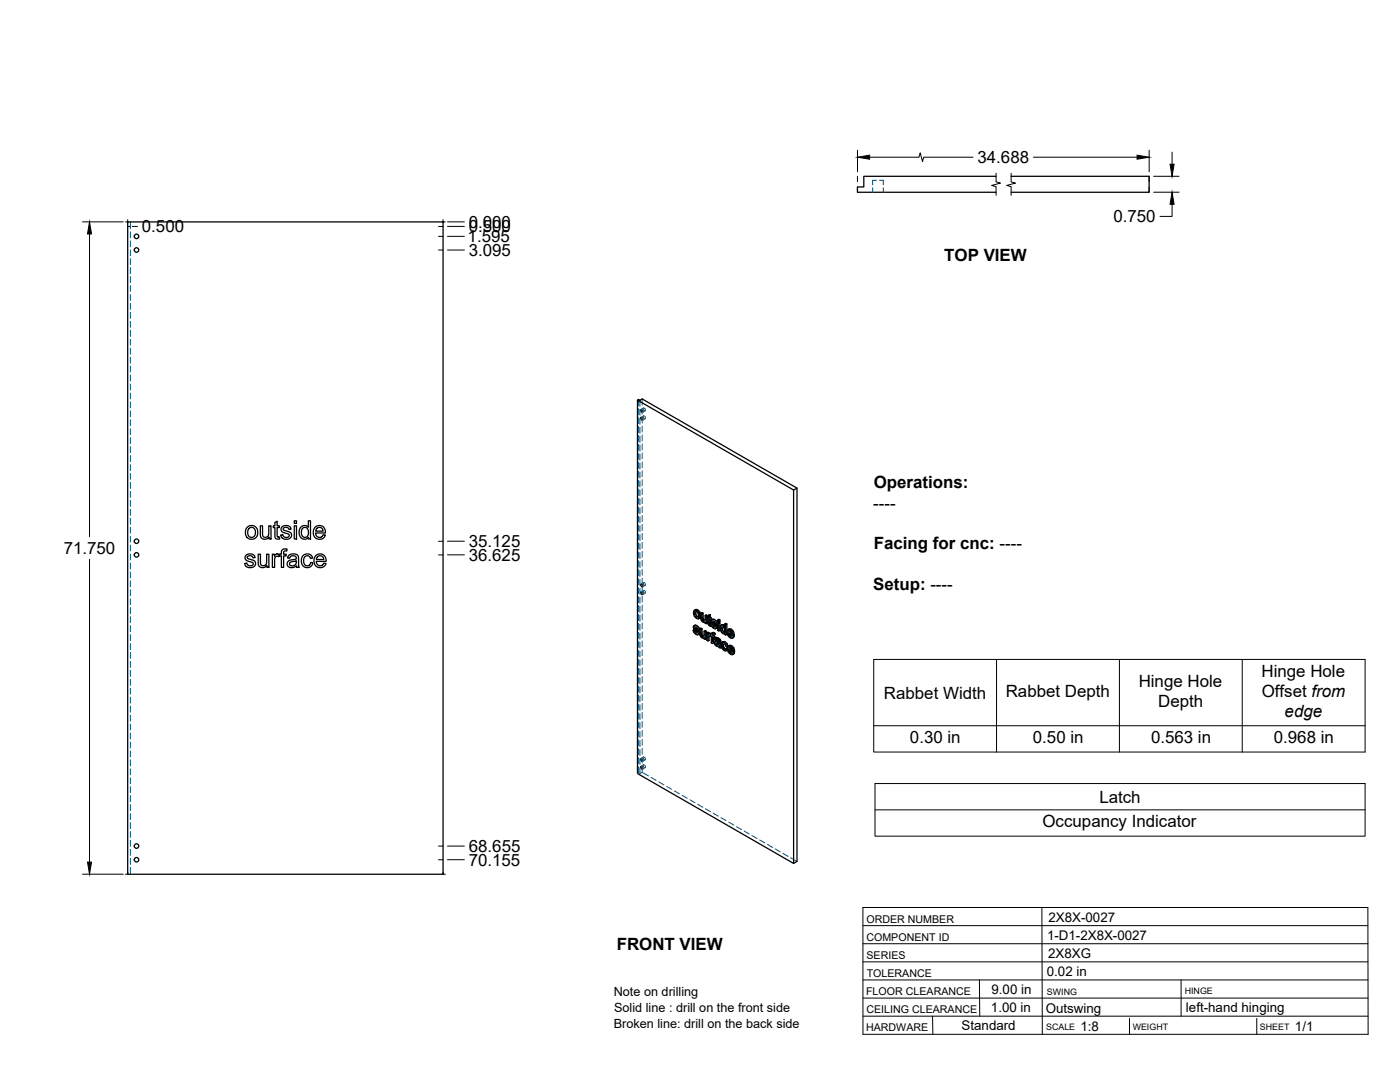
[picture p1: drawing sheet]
<svg xmlns="http://www.w3.org/2000/svg" width="559mm" height="432mm" viewBox="0 0 559 432" stroke-linecap="round" stroke-linejoin="round" font-family="sans-serif">
<!-- layer: Visible -->
<g fill="none" stroke="#000" stroke-width=".51">
<path d="M397.6 70.4h-52.8v4.2h-2.6v2.1h55.4M403.6 70.4h55.1v6.3h-55.1M51 88.6h125.8v260.3h-125.8zM254.4 159.7v149l62.4 35.9v-149M255.8 166.6l.6 .2 .2 .8-.6-.2zM255.8 163.5l.6 .2 .2 .8-.6-.2zM318.1 194.8l-1.3 .8-62.4-35.9 .5-.3 .5 .3 .9-.5 61.8 35.6v149l-1.3 .8M98.8 210.3l1.4-.6a2.65 2.65 0 0 1 2.6 3.8 2.65 2.65 0 0 1-4.5 .4l-.3-1a2.82 2.82 0 0 1 .8-2.6zM99.4 210.8l.7-.3a1.97 1.97 0 0 1 1.9 2 1.97 1.97 0 0 1-1.9 1.9l-.8-.4-.4-1 .1-1.3zM103.9 209.8h.9v2.9a1.31 1.31 0 0 0 1.3 1.8 1.31 1.31 0 0 0 1.2-1.8v-2.9h.9v5.3h-.8v-.8a1.88 1.88 0 0 1-2.3 .8 1.88 1.88 0 0 1-1.2-2zM109.7 208.5l.9-.5v1.8h.9v.7h-.9v3.3l.2 .5h.7l.1 .8a1.31 1.31 0 0 1-1.5-.1 1.31 1.31 0 0 1-.4-1.4v-3.1h-.6v-.7h.6zM112.5 210.3l1.2-.6a1.94 1.94 0 0 1 2.5 1.5l-.9 .1a1.1 1.1 0 0 0-1.1-.9 1.1 1.1 0 0 0-1.1 1l.3 .2a3.4 3.4 0 0 1 2.9 1.5 2.19 2.19 0 0 1-1.5 2.1 2.19 2.19 0 0 1-2.5-.8l-.3-.9 .9-.1 .6 .9 1.4 .1a.81 .81 0 0 0 .5-1.1 .81 .81 0 0 0-1.1-.4 1.77 1.77 0 0 1-2.1-2.1z"/>
<path d="M117.5 209.8h.8v5.3h-.8zM117.5 207.8h.8v1.1h-.8zM120 210.5l1-.7a1.85 1.85 0 0 1 2.1 .6v-2.6h.8v7.3h-.8v-.7a2.17 2.17 0 0 1-2.6 .5 2.17 2.17 0 0 1-1.1-2.4zM120.7 210.9l.7-.4a2.12 2.12 0 0 1 1.8 1.6 2.12 2.12 0 0 1-.9 2.2l-.3 .1a2.09 2.09 0 0 1-1.7-1.3 2.09 2.09 0 0 1 .4-2.2zM125.7 210.5a2.44 2.44 0 0 1 3-.5 2.44 2.44 0 0 1 1.2 2.7h-3.9l.2 1a1.47 1.47 0 0 0 1.5 .8 1.47 1.47 0 0 0 1.2-1.1l1 .1-.4 .8-.8 .7-1 .2a2.78 2.78 0 0 1-2.6-1.7 2.78 2.78 0 0 1 .6-3zM126.5 210.9l.6-.4h1l.6 .6 .2 .9h-2.9zM98.1 221.7l1.2-.6a1.94 1.94 0 0 1 2.5 1.4l-.9 .1a1.1 1.1 0 0 0-1.1-.9 1.1 1.1 0 0 0-1 1.1l.2 .1a4.3 4.3 0 0 1 2.9 1.5 2.19 2.19 0 0 1-1.5 2.1 2.19 2.19 0 0 1-2.4-.8l-.4-.8 .9-.2 .7 1h1.3a.75 .75 0 0 0 .6-.9 .75 .75 0 0 0-.9-.5 2.08 2.08 0 0 1-2.4-1.7zM103.1 221.2h.8v2.9a1.31 1.31 0 0 0 1.3 1.7 1.31 1.31 0 0 0 1.2-1.8v-2.8h.9v5.2h-.8v-.7a1.88 1.88 0 0 1-2.2 .8 1.88 1.88 0 0 1-1.2-2.1zM108.7 221.2h.8v.8a1.27 1.27 0 0 1 2-.7l.8-.1v-.6a1.5 1.5 0 0 1 .7-1.5 1.5 1.5 0 0 1 1.6 0l-.2 .8a.82 .82 0 0 0-.8 0 .82 .82 0 0 0-.4 .8v.5h1v.6h-1v4.6h-.9v-4.6h-.8v-.4l-.2 .8a1.16 1.16 0 0 0-1.4 .1 1.16 1.16 0 0 0-.3 1.4v2.7h-.9zM115.1 221.8a2.51 2.51 0 0 1 4 .4l.3 4.2h-.9l-.2-.6a2 2 0 0 1-2.2 .8 2 2 0 0 1-1.5-1.9l.9-1 1.6-.3a.85 .85 0 0 0 1.1-.9 .85 .85 0 0 0-1.2-.7l-.9 .2-.5 .8-.8-.1zM115.8 224.5l2.5-.7a1.53 1.53 0 0 1-.8 1.8 1.53 1.53 0 0 1-1.9-.4zM120.9 221.8l1.3-.7 1.3 .1 .8 .5 .5 1-.9 .1a1.48 1.48 0 0 0-2-.9 1.48 1.48 0 0 0-.7 2.1l.2 .9a1.33 1.33 0 0 0 1.4 .9 1.33 1.33 0 0 0 1.2-1.3l.9 .1-.4 1a2.47 2.47 0 0 1-3.3 .5 2.47 2.47 0 0 1-.8-3.1z"/>
<path d="M126 221.8a2.44 2.44 0 0 1 2.9-.5 2.44 2.44 0 0 1 1.3 2.7h-4l.3 1a1.46 1.46 0 0 0 1.5 .8 1.46 1.46 0 0 0 1.2-1.1l.9 .1-.3 .8-.8 .7-1 .2a2.79 2.79 0 0 1-2.6-1.7 2.79 2.79 0 0 1 .6-3zM126.7 222.2l.7-.4 .9 .1 .7 .5 .2 .9h-2.9zM255.8 236.2l.6 .2 .2 .8-.6-.1zM255.8 233.1l.6 .2 .2 .8-.6-.2zM276.6 251.5l.8 1.4 .8 .4 .5-.1M276.9 249.8l.6-.3 .5 .1 .9 .7 .3 .8-.5 .3-.1-.6M277.3 244.8l.4-.8 .9 .7 .1 1.4-.3 .4-.4-.1M277.3 251.3l-.7 .2 .5 .2M277.3 252.3l.5 .4 .4-.2M277.4 250.9l1 .9 .5-.2M277.5 251.5l-.4 .2 .1 .4 .1 .2 .4-.3M277.5 249.5l-.6 .3-.1 .7 1.6 2.1"/>
<path d="M277.5 250.3l-.3 .3 .5-.2M277.5 245.8l.5 .6 .5-.3M277.6 251.6l.8 .9M277.6 250.3l.7 .7M277.7 249.9l.5 .4 .5-.2M277.7 244.5l-.4 .3v.4l.2 .6 .4-.3M277.7 250.4l1 1M277.7 250.4h-.5M277.7 249.5l-.7 .3M277.8 252.7l.4 .1M277.8 244l.1 1.5 .8 .7M277.8 250.6l-.4 .3-.2-.3"/>
<path d="M278 243.6l.9 1 .5-.3M278.1 249.7l-.4 .2-.4-.1M278.2 250.3l.4 .5 .4-.3M278.4 252.6l-.1 .2M278.4 251.8l.3 .5 .5-.3M278.5 243.4l-.5 .2-.8-.1M278.6 251.3l.7 1.2-.7 .8M278.7 252.3l.1 .5 .5-.3M278.8 252.8l-.1 .4 .4-.3M278.9 244.6l.4 1.3 .4-.3M279.1 246.7a1.73 1.73 0 0 1-2.3-1.8l.1-1 .3-.4 .8-.3 .8 .4 .9 1.8-.2 1-.6 .5M279.3 245.9l-.2 .8 .4-.3"/>
<path d="M279.3 251l.5 .2 .4-.2M279.8 244.7l.4 .3 .4-.3M279.8 251.2v2.2l.4-.2M279.8 253.4l.2 .5 .4-.3M280 253.9l.3 .2 .5-.2M280.2 245v2.2l.5-.3M280.2 247.2l.2 .4 .4-.3M280.3 254.1l.4 .2M280.4 247.6l.3 .3 .5-.2M280.7 247.9l.4 .1M281 254l-.7-.6-.1-2.4-.4-.3-.5 .3 .1 2.6 .8 .9h.9M281 251.9l.5 .3 .4-.3"/>
<path d="M281.1 254.5v.5l.4 .2M281.1 254.5l-.2 .1M281.4 247.7l-.7-.7-.1-2.3-.4-.2-.4 .2v2.6l.8 1h.9M281.4 245.7l.5 .2 .4-.2M281.5 252.2v3l.4-.3v-3l-.4-.2-.5 .2v2l-.3 .4 .2-.2M281.5 248.3v.4l.4 .2M281.5 248.3l-.2 .1M281.9 245.9v3l.4-.2v-3l-.4-.3-.5 .3v1.9l-.3 .4 .2-.1M282.3 246.6l.3 .2 .2 2.5 .7 .6 .4-.2M282.6 246l-.3 .2 .3 .2v-.8l.9-.3v1.1l.5 .2v.4l-.5 .3v-.4M283 253.5l-.4 .2v.6l.4-.3M283 252.9v-.4l-.4-.2-.5 .3v3l.5 .2"/>
<path d="M283 252.5l-.5 .3-.4-.2M283.1 253.6l-.1 2-.4 .2v-1.5M283.1 253.6l.4 .2M283.1 253.6l-.5 .1M283.1 253l.4 .4M283.1 245.6v1l.4-.2M283.1 246.6l.4 .3 .5-.3M283.3 252.7l-.8 .5v-.4M283.3 249.3l.2 .1M283.5 245.3l-.9 .3M283.5 253.4v.3l.4 .3v2.6l.5 .2M283.5 253.5l-.1 .4"/>
<path d="M283.5 249.4l.1 .5M283.5 252.8l-.8 .2M283.5 252.8l-.7 .2M283.5 248.8l-.4 .3v-2.1l.4 .3v1.4l.3 .4M283.6 249l-.5 .1M283.8 249.1l.7 1.4 .8 .4 .5-.1M283.8 249.1l-.6 .1M283.8 249.1h.1M283.8 249.3l-.3 .1M284 247.4l.6-.3 .7 .2 .6 .5 .4 .9-.5 .3-.1-.6M284.1 252.7l.9-.2 .5 .3-.5 .7 .1-.4M284.3 248.1l.5-.1 1 1"/>
<path d="M284.4 253.8l.5 .3 .4-.2M284.4 248.9l-.6 .2 .4 .2M284.4 249.9l.5 .4 .4-.2M284.5 248.5l1 .9 .5-.2M284.6 249.1l-.4 .2 .2 .6 .5-.3M284.6 247.9l-.3 .4 .5-.4 .6 .7M284.6 247.1l-.6 .4-.1 .6 1.6 2.1M284.6 252.4l-.6 .3-.1 .9-.4-.2 .4-.3-.4-.3M284.6 252.8l.5 .3 .4-.3M284.7 249.2l.8 .9M284.8 253.3l.5 1-.4 .2v-.4M284.8 254.5v2.1l-.4 .2v-2.6l.5 .3"/>
<path d="M284.8 247.5l.5 .5 .5-.3M284.9 250.3l.4 .1M284.9 247.1l-.8 .3M284.9 248.2l-.4 .3-.2-.2M285 253.5l-.6-.3v.6l.4-.2M285.1 252.5l-.9 .1M285.3 247.3l-.9 .1M285.3 248l.4 .4 .4-.2M285.4 254.7l.8-.3 1.3 .9 .4 3.1-.5 .2-.1-.4M285.5 250.2l-.1 .2M285.5 249.4l.3 .5 .5-.3M285.6 256.5l.1-.1a.92 .92 0 0 1 1.1 .9v.1"/>
<path d="M285.7 257.1l.3 .4 .5-.3M285.7 256.4l-.2 .3M285.7 248.9l.7 1.2-.7 .8M285.8 255.7l-.7 .5 .2 1 .8 .7h.8l.5 .7M285.8 249.9l.1 .5 .5-.3M285.9 256.5l-.4 .2 .1 .3 .5-.1M285.9 250.4l-.1 .4 .5-.3M286 256.5l.2 .5 .6 .3M286 255.2l-.4 .3a.85 .85 0 0 1 1 0 .85 .85 0 0 1 .3 .9l-1.2-.5M286 257.5l.5 .1M286.1 255.7l-.7 .2M286.2 254.4l-1 .5-.1 .2 .5 .4"/>
<path d="M286.3 254.9l.6 .4 .4-.3M286.5 248.6l.4 .2 .5-.2M286.5 247.4l.4 .3 .5-.3M286.5 257.6l.3-.1zM286.7 254.6l-.4 .3-.6-.2M286.8 256l-1-.3-.5 .3M286.9 255.3l.2 .4 .5-.3M286.9 247.7v.6l.5-.3v-.6l-.5-.2-.4 .2v.6l.4 .3M286.9 248.3l.5 .3v3l-.5 .2v-3M286.9 248.3l-.4 .3v3l.4 .2M287.1 255.7l.2 .4 .4-.2M287.3 256.1v2.1l.5-.3"/>
<path d="M287.8 249.6l.6-.3 .8 .3M288.1 250.1l.6 .1 .5 1v1l-.6 .2M288.1 251.9l.5 .5 .4-.2M288.1 250.1l-.2 .8M288.2 256.4l.7-.4 .6 .2 .7 .7 .3 .9-.4 .2-.4-.9M288.3 257.6l.2 1 .5-.2M288.3 250.6l-.4 .3v.4l.2 .6 .4-.3M288.4 249.3l-.9 .6v1.4l.7 1.3 .7 .4 .4-.2M288.4 250.1l.1 1.5 .7 .6M288.5 258.6l.5 .6 .5-.3M288.5 249.7l.4 .3M288.8 257.4l-.5 .2 .4-.8 1.4 1.2"/>
<path d="M288.8 256.8l.1 1.4 .7 .8M288.9 256l-.5 .3a2.1 2.1 0 0 0 1.4 3.4M289 249.4l-.5 .3-.6-.2M289.1 256.5l.6 .6 .5-.2M289.3 252.8v.4l.4 .2M289.3 252.8l-.2 .1M289.5 256.2l-.4 .3-.7-.2M289.7 249.3v4.1l.4-.2v-4.2l-.4-.2-.5 .2v1.5l-.3-.5 .3-.1M289.7 258.8l-.2 .4h-.5M290.1 249l-.4 .3-.5-.3M290.4 259l-.6 .7 .6-.4M290.4 258.7l-.3-.1-.4 .2 .4 .3"/>
<path d="M290.9 253.5l.6 .6 .4-.2M291.1 252l-.4 .2 1.5 .9-.8-1.3-.5-.1-.2 .5M291.2 251.7l-.1 .3 .9 .5M291.2 252.9l.9 1M291.3 258.5l-.5 .3 1.5 .8-.7-1.3h-.5l-.3 .5M291.3 258.3v.2l.8 .5M291.4 253.3l-.5 .2-.2-.9 1.9 1.1M291.4 259.5l.9 1M291.4 251.4l.9 .9 .4-.3M291.5 254.1l.4 .1M291.5 259.8l-.4 .3-.3-.9 2 1.1M291.6 257.9l.8 .9 .5-.2"/>
<path d="M291.9 251.1l-1.3 .2M292 257.7l-1.3 .1M292.1 253.9l.5 .3 .5-.2M292.1 253.9l-.1 .2M292.3 252.3l.3 1.3 .5-.3M292.4 258.8l.4 1.4 .4-.3M292.5 253.7l-.4 .2M292.6 254.2l-.8 .5-1.1-.8-.5-1.5 .4-1.1 .9-.3 1.2 1 .4 1.5-.5 .2 .5 .3-.8 .6M291.1 260.1l.5 .6 .5-.3M291.6 260.7l.4 .1M292.3 260.4l.4 .4 .5-.3M292.3 260.4l-.2 .3"/>
<path d="M292.6 260.2l-.3 .2M292.8 260.2l.4-.1v-.6l-.7-1.4-.9-.6-.9 .3-.3 .9 .3 1.5 1.3 1.1 .7-.5M292.8 260.3l.4 .2-.7 .7M255.8 305.9l.6 .2 .2 .8-.6-.2zM255.8 302.8l.6 .1 .2 .8-.6-.1z"/>
<circle cx="54.5" cy="99.8" r=".9"/>
<circle cx="54.5" cy="94.3" r=".9"/>
<circle cx="54.5" cy="216" r=".9"/>
<circle cx="54.5" cy="221.4" r=".9"/>
<circle cx="54.5" cy="337.6" r=".9"/>
<circle cx="54.5" cy="343.1" r=".9"/>
</g>
<!-- layer: Hidden -->
<g fill="none" stroke="#00557f" stroke-width=".4">
<path d="M348.3 74.9v1.8M349.8 71.9h-1.5v1.8M351 71.9h1.6v1.8M352.6 74.9v1.8M52 88.6v2.7M52 92.5v2.4M52 96.1v2.4M52 99.7v2.3M52 103.3v2.3M52 106.8v2.4M52 110.4v2.4M52 114v2.3"/>
<path d="M52 117.5v2.4M52 121.1v2.4M52 124.7v2.4M52 128.2v2.4M52 131.8v2.4M52 135.4v2.4M52 139v2.3M52 142.5v2.4M52 146.1v2.4M52 149.7v2.4M52 153.2v2.4M52 156.8v2.4"/>
<path d="M254.9 159.4v2.5M255.4 159.7v2.5M256.3 159.2v2.5M52 160.4v2.4M52 164v2.3M52 167.5v2.4M52 171.1v2.4M52 174.7v2.4M52 178.2v2.4M254.9 163.1v2.4M254.9 166.6v2.4M254.9 170.2v2.4"/>
<path d="M254.9 173.8v2.4M254.9 177.4v2.3M255.4 163.4v2.4M255.4 167v2.3M255.4 170.5v2.4M255.4 174.1v2.4M255.4 177.7v2.4M256.3 162.9v2.3M256.3 166.5v2.3M256.3 170v2.4M256.3 173.6v2.4M256.3 177.2v2.3"/>
<path d="M256.8 166a.53 .53 0 0 1 .8 .3 .53 .53 0 0 1-.4 .7zM256.8 162.9a.53 .53 0 0 1 .8 .3 .53 .53 0 0 1-.4 .7zM256.9 166l-1 .6M256.9 162.9l-1 .5M257.5 167.1l-1 .6M257.5 164l-1 .5M52 181.8v2.4M52 185.4v2.4M52 189v2.3M52 192.5v2.4M52 196.1v2.4M52 199.7v2.4"/>
<path d="M254.9 180.9v2.4M254.9 184.5v2.4M254.9 188.1v2.4M254.9 191.7v2.3M254.9 195.2v2.4M254.9 198.8v2.4M255.4 181.3v2.3M255.4 184.8v2.4M255.4 188.4v2.4M255.4 192v2.4M255.4 195.5v2.4M255.4 199.1v2.4"/>
<path d="M256.3 180.7v2.4M256.3 184.3v2.4M256.3 187.9v2.4M256.3 191.5v2.3M256.3 195v2.4M256.3 198.6v2.4M52 203.2v2.4M52 206.8v2.4M52 210.4v2.4M52 214v2.3M52 217.5v2.4M254.9 202.4v2.3"/>
<path d="M254.9 206v2.3M254.9 209.5v2.4M254.9 213.1v2.4M254.9 216.7v2.4M255.4 202.7v2.4M255.4 206.2v2.4M255.4 209.8v2.4M255.4 213.4v2.4M255.4 217v2.4M256.3 202.2v2.4M256.3 205.7v2.4M256.3 209.3v2.4"/>
<path d="M256.3 212.9v2.4M256.3 216.5v2.3M52 221.1v2.4M52 224.7v2.4M52 228.2v2.4M52 231.8v2.4M52 235.4v2.4M52 239v2.3M254.9 220.2v2.4M254.9 223.8v2.4M254.9 227.4v2.4M254.9 230.9v2.4"/>
<path d="M254.9 234.5v2.4M254.9 238.1v2.4M255.4 220.5v2.4M255.4 224.1v2.4M255.4 227.7v2.4M255.4 231.3v2.3M255.4 234.8v2.4M255.4 238.4v2.4M256.3 220v2.4M256.3 223.6v2.4M256.3 227.2v2.4M256.3 230.7v2.4"/>
<path d="M256.3 234.3v2.4M256.3 237.9v2.4M256.8 235.7a.53 .53 0 0 1 .8 .3 .53 .53 0 0 1-.4 .7zM256.8 232.6a.53 .53 0 0 1 .8 .2 .53 .53 0 0 1-.4 .8zM256.9 235.6l-1 .6M256.9 232.5l-1 .6M257.5 236.7l-1 .6M257.5 233.6l-1 .6M52 242.5v2.4M52 246.1v2.4M52 249.7v2.4M52 253.3v2.3"/>
<path d="M52 256.8v2.4M254.9 241.7v2.4M254.9 245.2v2.4M254.9 248.8v2.4M254.9 252.4v2.4M254.9 255.9v2.4M254.9 259.5v2.4M255.4 242v2.4M255.4 245.6v2.3M255.4 249.1v2.4M255.4 252.7v2.4M255.4 256.3v2.4"/>
<path d="M255.4 259.8v2.4M256.3 241.5v2.3M256.3 245v2.4M256.3 248.6v2.4M256.3 252.2v2.4M256.3 255.8v2.3M256.3 259.3v2.4M277.1 251.2l.4 1M277.2 250l-.5 .3M277.3 249.7l-.5 .2M277.3 244.3l-.5 .2M277.3 251.3l.3 .3"/>
<path d="M277.3 250.4l-.5 .3M277.4 249.5l-.1 1.1 1.3 1.2a.36 .36 0 0 1 .3 .4 .36 .36 0 0 1-.4 .4l.3-.3M277.5 252.2l.9 .7 .6 .1M277.5 252.2l-.5 .2M277.5 251.4v.1M277.6 250.9l-.5 .3M277.6 245.6l.9 .9 .9 .1M277.6 250.2l-.1 .1M277.6 245.6l-.5 .3M277.6 250.3a.33 .33 0 0 1 .3-.4 .33 .33 0 0 1 .4 .3l.9 .9M277.7 243.2l-.4 .9 .3 1.5M277.7 250l-.5 .3"/>
<path d="M277.9 243.8l-.1 .2M277.9 243.8l.8 .2 .5 .9v.9l-.5 .4M277.9 243.8l-.4 .2M278.2 250.1l-.5 .3M278.3 251l.3 .3M278.3 252.8l.4-.2-.9 .5M278.5 243.8l-.5 .3M278.5 246.5l-.5 .3M278.6 250.5l-.5 .2M278.7 252l-.5 .2M278.7 250.9l-.4 .3M278.8 253.1l-.5 .2"/>
<path d="M279 246.1l-.4 .3M279 244.4l-.4 .3M279.1 246.7l-.4 .3M279.3 245.4l-.5 .2M279.8 250.7l.2 3 .8 .6h.7v.4l.4 .2M279.8 253l-.4 .3M280 253.5l-.5 .3M280.2 244.5l.3 2.9 .7 .7 .7-.1v.5l.4 .2M280.2 246.8l-.4 .3M280.2 253.9l-.4 .3M280.4 247.3l-.5 .2M280.7 254.3l-.5 .2"/>
<path d="M280.7 247.7l-.5 .2M281.1 248l-.5 .3M281.1 254l-.2 .1M281.3 253.9l-.5 .3M281.4 253.8l-.5 .3M281.5 251.7l-.1 1.9-.4 .4M281.5 254.7l-.4 .3M281.5 254.3l-.4 .2M281.6 247.8l-.3 .1M281.7 247.7l-.5 .3M281.8 247.6l-.5 .2M281.9 245.4v2l-.5 .3"/>
<path d="M281.9 248.5l-.4 .2M281.9 248l-.4 .3 .2-.2M282.6 252.3v3l.4 .3M282.6 255.3l-.5 .3M282.8 245.9l-.2 .1M283 253l-.5 .2M283.1 245.4v.7l-.3-.2v.4l.3 .2v2.2l.2 .5 .7 .5-.2-.6M283.1 246.1l-.8 .5v-.4M283.1 246.5l-.5 .3M283.1 253.4l-.1 .1M283.1 248.9l-.4 .2M283.2 252.8l-.2 .1"/>
<path d="M283.3 253.3l-.5 .2M283.3 249.2l-.4 .3M283.5 253.3l-.4 .3 .3-.4 .4 .4 .2-.3 .4 .4v2.6l.4 .3M283.5 246.8l-.4 .2M283.7 249.5l-.4 .3M284 247l-.5-.2v.5M284 253.3l-.5 .2M284 249.2l-.2 .1M284 249.7h-.1M284.2 248.9l.4 .9M284.3 247.6l-.5 .3M284.4 253.3l-.9 .4"/>
<path d="M284.4 256.3l-.5 .3M284.4 253.7l-.5 .3M284.4 247.3l-.5 .2M284.4 248.9l.3 .3M284.4 248.1l-.4 .2M284.4 252.6l-.4 .2M284.5 247.2l-.2 .4 .2 .6 1.2 1.2a.36 .36 0 0 1 .3 .5 .36 .36 0 0 1-.5 .2l.4-.2M284.5 252.4l-.1 .9-.5-.2-.4 .3M284.6 249.8l.7 .7 .8 .1M284.6 249.8l-.5 .2M284.6 249v.1M284.7 248.5l-.5 .3"/>
<path d="M284.7 247.8l-.1 .1M284.8 247.9a.33 .33 0 0 1 .2-.4 .33 .33 0 0 1 .4 .3l.9 .9M284.8 254l-.4 .2M284.9 247.6l-.5 .2 .4-.2M284.9 253l-.5 .2M285.2 253l-.5 .3M285.3 247.7l-.5 .3M285.3 254.3l-.5-.3v.5M285.3 254.7l.5-.3-.2 .5 .4 .3M285.3 250.5l-.4 .2M285.4 248.6l.3 .3M285.4 250.4l.4-.2-.5 .2"/>
<path d="M285.4 253.2l-.5-.2-.1 .3M285.5 256.2l-.4 .3M285.6 254.9l-.5 .2M285.6 255.8l-.5 .3M285.7 248.1l-.5 .2M285.7 255.7l-.2 .7 .4 .8 .6 .4 .9 .1v.4M285.7 256.9l-.4 .3M285.8 249.6l-.5 .2M285.9 248.5l-.5 .3M285.9 250.7l-.5 .2M285.9 256.5l.3-.3a.76 .76 0 0 1 .9 .2 .76 .76 0 0 1 0 .9h-.3M286 255.2l.4-.3 .6 .4 .3 .8-.5-.1"/>
<path d="M286.1 256.2l-.4 .2 .3-.2M286.2 256.2l-.5 .2M286.2 254.9l-.4 .2M286.4 257.6l-.5 .2M286.7 255l-.5 .3M286.9 257.7l-.5 .3M286.9 248.3v3l.5 .3M286.9 247.2v.6l.5 .2M286.9 251.3l-.4 .3M286.9 247.8l-.4 .2M287.1 257.3l-.4 .3M287.2 255.5l-.5 .2"/>
<path d="M287.2 257.2l-.4 .3 .2-.1M287.3 256.1l-.4 .3M287.3 256.5l-.4 .3M287.3 256l-.4 .2M287.4 257.7l-.5 .2M287.4 258.1l.5 .3M287.4 258.1l-.4 .3M287.9 250.4l-.5 .2M288 249.6l-.5 .3M288 251.3l-.5 .2M288.2 249.4l-.3 1.2 .3 1.2 .8 .8h.7v.3l.4 .3M288.3 257.1l-.4 .3"/>
<path d="M288.4 252.1l-.4 .2M288.4 256.3l-.4 .3M288.5 249.9l-.1 .2M288.5 249.9l.8 .2 .4 .9v.9l-.5 .3M288.5 249.9l-.4 .2 .4-.2M288.6 258.5l-.4 .2M288.6 256.1l-.3 .8 .3 1.6 .9 .9 .7 .1M288.8 256.8l.7-.2 .6 1 .4 .2M289 256.6l-.5 .3M289 252.6l-.5 .2M289 249.9l-.4 .2M289.4 249.8l-.2 .1"/>
<path d="M289.5 259.4l-.4 .2M289.5 256.6l-.4 .3M289.5 252.2l-.4 .3M289.5 250.4l-.4 .3M289.7 248.8v1.5l-.5-.7M289.7 250.3l-.5 .2M289.7 252.6l-.4 .2M289.7 252.9l-.4 .3M289.7 251.5l-.4 .2M289.9 257l-.5 .3M289.9 259h-.3M289.9 259l-.4 .2"/>
<path d="M290.1 257.6l-.4 .3M290.1 258.6l-.2 .4M290.4 258.7l.2 .2-.2 .4M290.6 258.9l-.2 .1M290.7 252l-.5 .3M290.8 258.6l-.4 .2M291 251l-.3 1 .3 1.3 .8 .9 1 .2M291 253.3l-.4 .3M291.1 252.4l-.4 .2M291.1 257.6l-.3 .8 .3 1.5 .8 .9 1 .1M291.1 259.9l-.4 .3M291.2 252.9l-.1-.5 2 1.1"/>
<path d="M291.3 258.9l-.5 .3M291.4 259.5l-.1-.6 1.9 1.2M291.4 251.5l-.2 .2M291.4 251.5l.8 .2 .4 1.1-.6-.3M291.4 251.5l-.5 .2M291.5 258l-.2 .3M291.5 258l.8 .3 .4 1.1-.6-.4M291.5 258l-.4 .3M291.9 251.5l-.5 .3M291.9 254.3l-.4 .2M292 258.1l-.4 .2M292.1 253.9h.2"/>
<path d="M292.4 253.9l-.4 .2 .3-.2M292.4 252.1l-.4 .3M292.6 258.7l-.5 .3M292.6 252.8l-.4 .3M292.6 253.6l-.1 .1M292.7 254.4l-.5 .3M292.7 253.7l-.4 .2M292.7 259.4l-.4 .2M52 260.4v2.4M52 264v2.3M52 267.5v2.4M52 271.1v2.4"/>
<path d="M52 274.7v2.4M52 278.3v2.3M254.9 263.1v2.4M254.9 266.7v2.3M254.9 270.3v2.3M254.9 273.8v2.4M254.9 277.4v2.4M255.4 263.4v2.4M255.4 267v2.4M255.4 270.6v2.3M255.4 274.1v2.4M255.4 277.7v2.4"/>
<path d="M256.3 262.9v2.4M256.3 266.5v2.3M256.3 270v2.4M256.3 273.6v2.4M256.3 277.2v2.4M292.3 260.5h.2M292.5 260.5l-.4 .2M292.5 260.5l-.9 .6M292.7 260.2h-.1M292.8 261l-.5 .3M292.8 260.3l-.3 .2M52 281.8v2.4"/>
<path d="M52 285.4v2.4M52 289v2.3M52 292.5v2.4M52 296.1v2.4M52 299.7v2.4M254.9 281v2.3M254.9 284.5v2.4M254.9 288.1v2.4M254.9 291.7v2.4M254.9 295.3v2.3M254.9 298.8v2.4M255.4 281.3v2.4"/>
<path d="M255.4 284.8v2.4M255.4 288.4v2.4M255.4 292v2.4M255.4 295.6v2.3M255.4 299.1v2.4M256.3 280.8v2.3M256.3 284.3v2.4M256.3 287.9v2.4M256.3 291.5v2.4M256.3 295v2.4M256.3 298.6v2.4M52 303.3v2.3"/>
<path d="M52 306.8v2.4M52 310.4v2.4M52 314v2.4M52 317.5v2.4M254.9 308.4l.5 .3M254.9 302.4v2.4M254.9 306v2.4M254.9 308.4l-.5 .3M255.4 302.7v2.4M255.4 306.3v2.4M256.3 308.2l-.9 .5M256.3 302.2v2.4"/>
<path d="M256.3 305.8v2.4M256.3 308.2l2.5 1.5M256.8 305.3a.53 .53 0 0 1 .8 .3 .53 .53 0 0 1-.4 .7zM256.8 302.2a.58 .58 0 0 1 .7 .3 .58 .58 0 0 1-.2 .7l-.5-.5zM256.9 305.2l-1 .6M256.9 302.1l-1 .6M257.5 306.3l-1 .6M257.5 303.2l-1 .6M259.9 310.3l2 1.1M263 312l2 1.2M266.1 313.8l2 1.2M269.2 315.6l2 1.2"/>
<path d="M272.3 317.4l2 1.2M275.4 319.2l2 1.2M52 321.1v2.4M52 324.7v2.4M52 328.3v2.3M52 331.8v2.4M52 335.4v2.4M52 339v2.4M278.4 321l2.1 1.2M281.5 322.7l2.1 1.2M284.6 324.5l2.1 1.2M287.7 326.3l2.1 1.2"/>
<path d="M290.8 328.1l2.1 1.2M293.9 329.9l2.1 1.2M297 331.7l2.1 1.1M300.1 333.4l2.1 1.2M303.2 335.2l2.1 1.2M306.3 337l2.1 1.2M309.4 338.8l2.1 1.2M52 342.5v2.4M52 346.1v2.8M312.5 340.6l2.1 1.2M315.6 342.3l2.5 1.5"/>
</g>
<!-- layer: Reference -->
<g fill="none" stroke="#000" stroke-width=".4">
<path d="M342.2 70.4v2.1M342.2 74.6v2.1M458.7 70.4v2.1M458.7 74.6v2.1M51 87.7v.9h-.9M51 90.4h.9M175 94.3h1.8M175 99.8h1.8M175 90.4h1.8M176.8 87.7v.9h1M175 216h1.8M175 221.4h1.8"/>
<path d="M175 337.7h1.8M51 348v.9h-.9M175 343.1h1.8M176.8 348v.9h1"/>
</g>
<!-- layer: Hidden Narrow -->
<path d="M278.2 251.5l-.4 .3M279.8 252.6l-.5 .2M280.2 246.3l-.4 .3M281.5 253.3l-.5 .2M281.9 247l-.5 .3M283.1 248.2l-.5 .3M284.4 253l-.5 .3M284.8 253.3h.1M285.3 249.2l-.4 .2M286.6 256.3l-.4 .3M287.3 256.7l-.4 .3" fill="none" stroke="#000" stroke-width=".4"/>
<!-- layer: Visible Narrow -->
<path d="M278.2 251l-.4 .2M280.2 252.6l-.4 .3M280.6 246.4l-.4 .2M283.5 248.5l-.4 .3M284.8 253.3l-.4 .3M285.3 248.6l-.4 .2M286.5 255.8l-.4 .3M287.8 256.3l-.5 .3M287.8 257l-.5 .3" fill="none" stroke="#000" stroke-width=".4"/>
<!-- layer: Titleblock -->
<g fill="none" stroke="#000" stroke-width=".4">
<path d="M344.4 362.2h201.6l.1 50.6h-201.7zM344.4 376.6h201.6M344.4 369.4h201.6M415.9 362.2l.1 50.6M344.4 383.9h201.6M344.4 398.3h201.6M344.4 391.1h201.6M390.9 391.1l.2 14.4M471.4 391.1v14.4M344.4 405.5h201.7M372.2 405.5l.1 7.3M450.8 406.4v6.4"/>
<path d="M501.6 406.4v6.4"/>
</g>
<!-- layer: FD_Dimensions -->
<g fill="none" stroke="#000" stroke-width=".4">
<path d="M342.3 59.9v8.7M458.7 59.9v8.7M347.1 62.7h19.7l.5-1.7 .9 3.5 .5-1.8h19.7M412.5 62.7h41.4M460.5 70.4h10.1M460.5 76.7h10.1M467.8 60.7v4.8M32.9 88.5h16.3M35.7 93.4v120.8M52.7 90.4h2.2M178.6 88.5h6.8M178.6 94.3h6.8"/>
<path d="M178.6 99.8h6.8M178.6 90.4h6.8M467.8 81.5v4.9h-4.8M178.6 216h6.8M35.7 223.2v120.8M178.6 221.4h6.8M178.6 337.7h6.8M32.9 348.9h16.3M178.6 343.1h6.8"/>
</g>
<path d="M342.3 62.7l4.8-.8v1.6zM453.9 61.9l4.8 .8-4.8 .8zM467 65.5h1.6l-.8 4.9zM35.7 88.5l.8 4.9h-1.6zM467.8 76.7l.8 4.8h-1.6zM34.9 344h1.6l-.8 4.9z" fill="#000" stroke="#000" stroke-width=".4"/>
<!-- layer: Break Lines -->
<path d="M397.6 69.1v3.5l1.7 .5-3.5 .9 1.8 .5v3.5M403.6 69.1v3.5l1.7 .5-3.5 .9 1.8 .5v3.5" fill="none" stroke="#000" stroke-width=".4"/>
<!-- layer: Custom Tables -->
<path d="M348.7 263.2h196.2v36.9h-196.2zM397.8 263.2v36.9M446.8 263.2v36.9M495.8 263.2v36.9M348.7 289.6h196.2M349.2 312.7h195.7v21h-195.7zM349.2 323.2h195.7" fill="none" stroke="#000" stroke-width=".4"/>
<g font-size="6.7">
<text x="390.2" y="65.1">34.688</text>
<text x="444.4" y="88.7">0.750</text>
<text x="56.6" y="92.7">0.500</text>
<text x="187.1" y="90.9">0.000</text>
<text x="187.1" y="92.7">0.500</text>
<text x="186.6" y="96.7">1.595</text>
<text x="187.1" y="102.1">3.095</text>
<text x="376.9" y="104.1">TOP VIEW</text>
<text x="348.7" y="194.9">Operations:</text>
<text x="348.5" y="203">----</text>
<text x="25.4" y="221.1">71.750</text>
<text x="187.1" y="218.4">35.125</text>
<text x="348.7" y="219.2">Facing for cnc: ----</text>
<text x="187.1" y="223.8">36.625</text>
<text x="348.5" y="235.3">Setup: ----</text>
<text x="454.5" y="274.1">Hinge Hole</text>
<text x="503.6" y="270">Hinge Hole</text>
<text x="352.8" y="278.8">Rabbet Width</text>
<text x="401.4" y="278.2">Rabbet Depth</text>
<text x="503.6" y="278.2">Offset from</text>
<text x="462.3" y="282.2">Depth</text>
<text x="512.8" y="286.2">edge</text>
<text x="363.2" y="296.5">0.30 in</text>
<text x="412.3" y="296.5">0.50 in</text>
<text x="459.4" y="296.5">0.563 in</text>
<text x="508.4" y="296.5">0.968 in</text>
<text x="438.8" y="320.3">Latch</text>
<text x="416.1" y="330.2">Occupancy Indicator</text>
<text x="187.1" y="340">68.655</text>
<text x="187.1" y="345.5">70.155</text>
<text x="246.2" y="379.1">FRONT VIEW</text>
</g>
<g font-size="5.3">
<text x="418.5" y="367.9">2X8X-0027</text>
<text x="417.9" y="375">1-D1-2X8X-0027</text>
<text x="418.4" y="382.3">2X8XG</text>
<text x="417.8" y="389.5">0.02 in</text>
<text x="395.8" y="396.8">9.00 in</text>
<text x="395.5" y="403.7">1.00 in</text>
<text x="417.4" y="404.1">Outswing</text>
<text x="473.4" y="403.9">left-hand hinging</text>
<text x="383.8" y="411">Standard</text>
<text x="431.3" y="411.5">1:8</text>
<text x="516.9" y="411.5">1/1</text>
</g>
<g font-size="5.1">
<text x="245" y="397.3">Note on drilling</text>
<text x="245.1" y="403.8">Solid line : drill on the front side</text>
<text x="245" y="410.3">Broken line: drill on the back side</text>
</g>
<g font-size="4.3">
<text x="345.8" y="368.4">ORDER NUMBER</text>
<text x="345.8" y="375.5">COMPONENT ID</text>
<text x="345.8" y="382.7">SERIES</text>
<text x="345.9" y="389.9">TOLERANCE</text>
<text x="345.7" y="397.2">FLOOR CLEARANCE</text>
<text x="345.8" y="404.4">CEILING CLEARANCE</text>
<text x="345.7" y="411.6">HARDWARE</text>
</g>
<g font-size="3.5">
<text x="417.9" y="397">SWING</text>
<text x="472.9" y="396.7">HINGE</text>
<text x="417.5" y="410.9">SCALE</text>
<text x="452.1" y="410.9">WEIGHT</text>
<text x="502.9" y="410.9">SHEET</text>
</g>
</svg>
